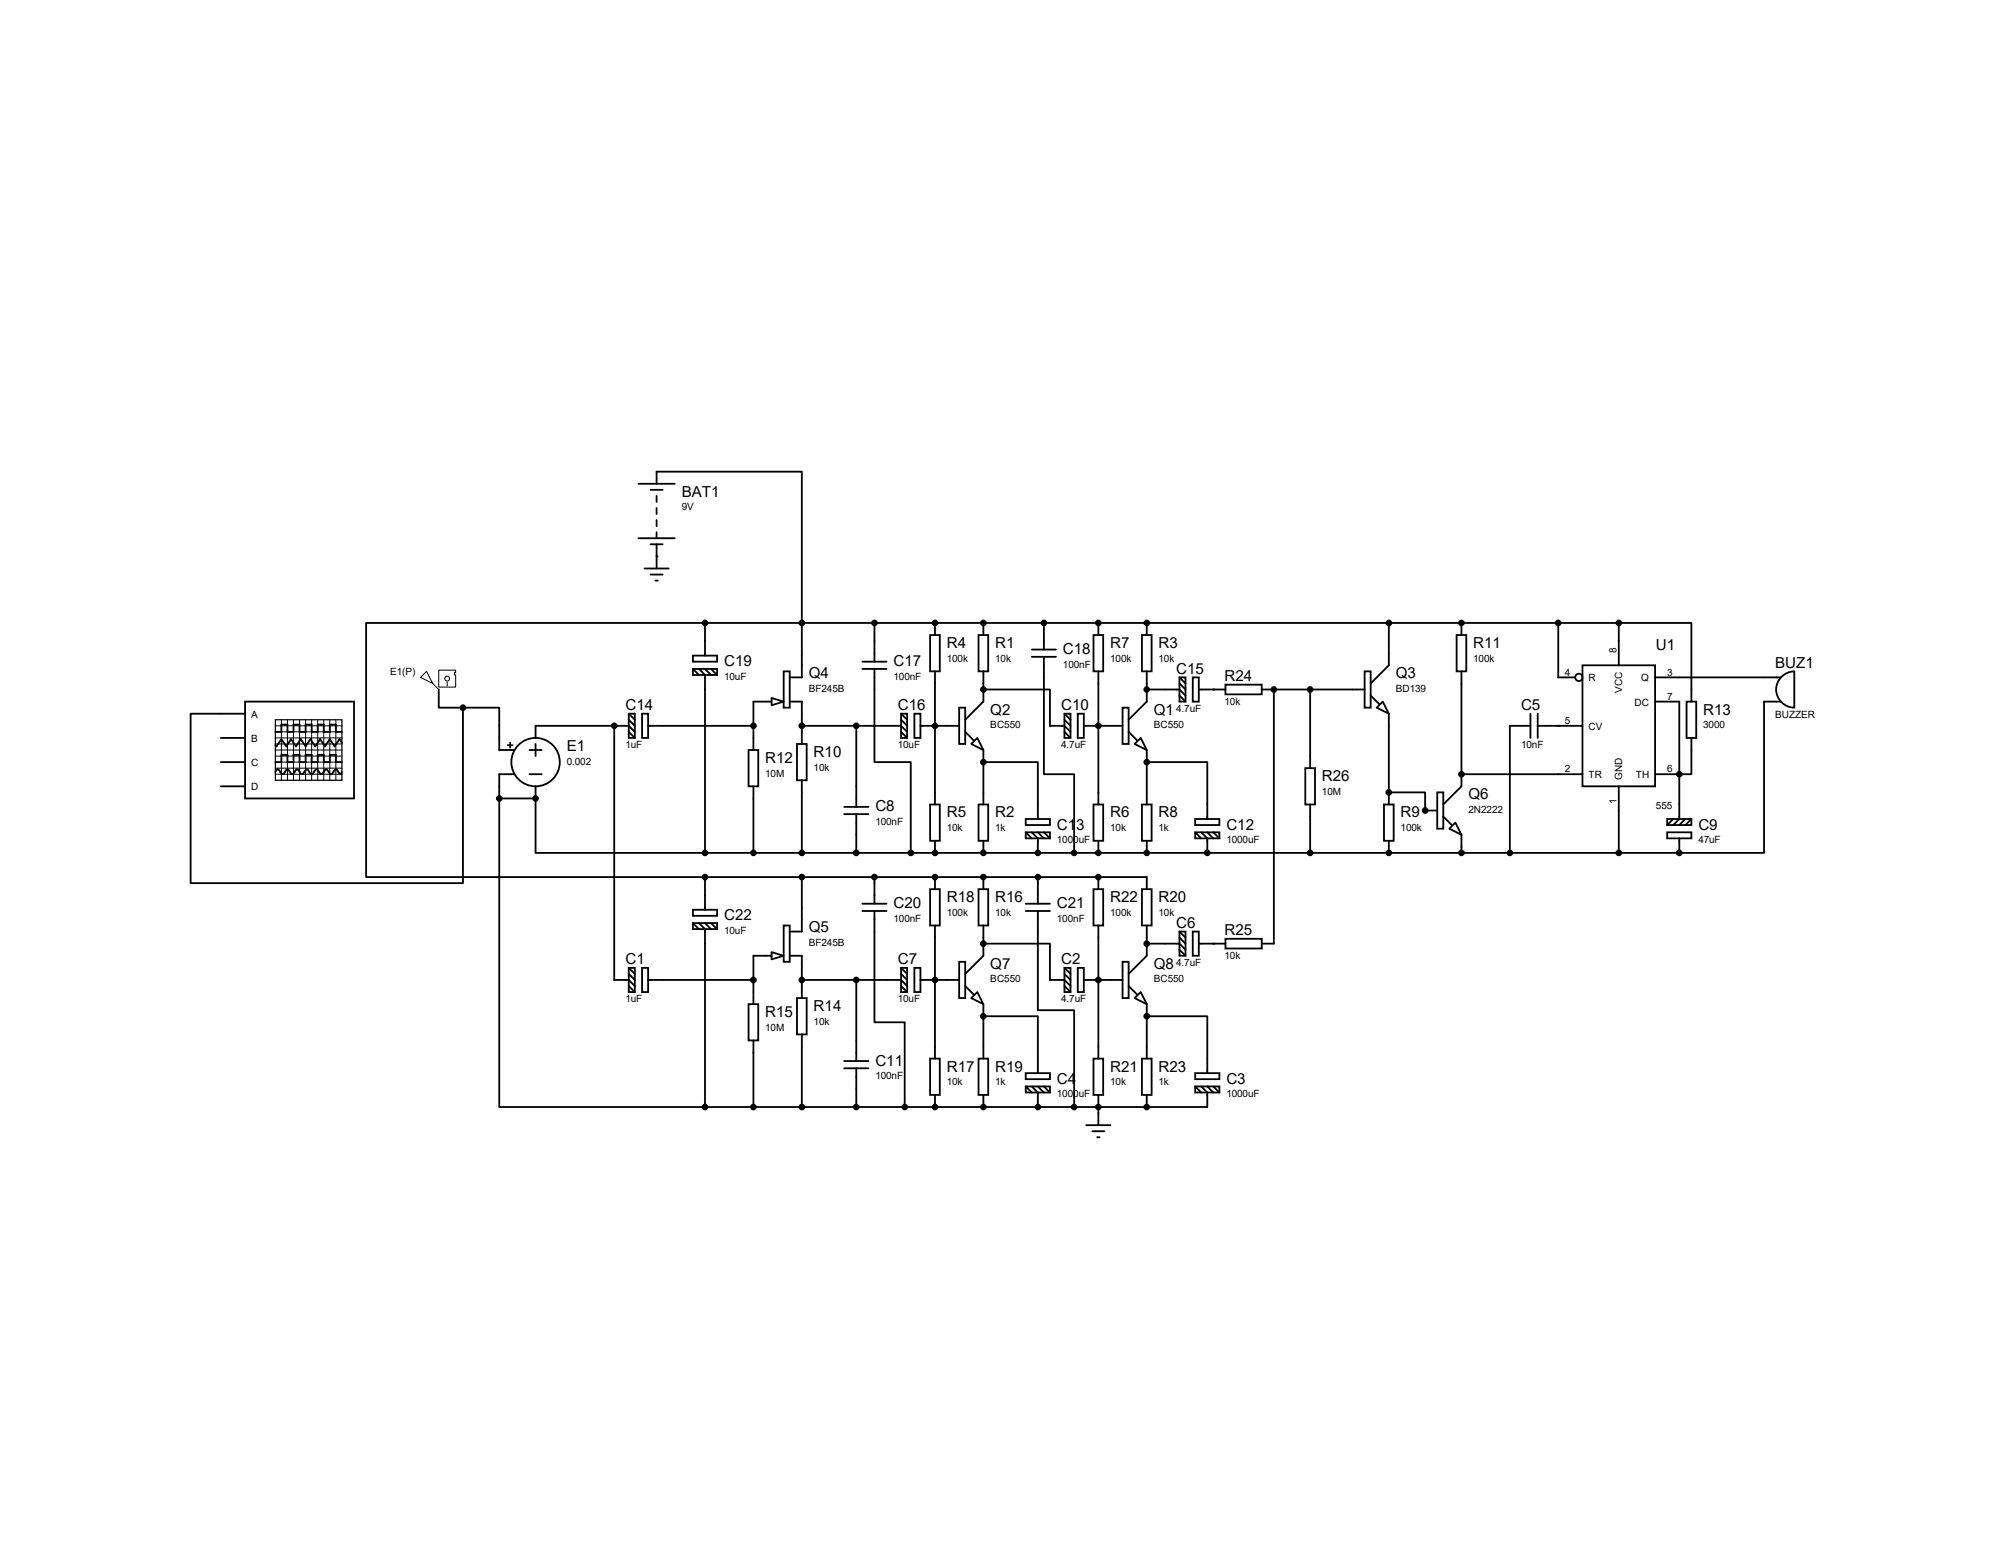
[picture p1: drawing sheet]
<svg xmlns="http://www.w3.org/2000/svg" width="279mm" height="216mm" viewBox="0 0 279 216" stroke-linecap="round" stroke-linejoin="round" font-family="sans-serif">
<g fill="none" stroke="#000" stroke-width=".25">
<path d="M89.3 67.7h5.1M89.3 75.3h5.1M90.2 79.5h3.4M91 68.5h1.7M91 76.2h1.7M91.9 77.9h.1M91.9 67.7v-1.7h20.3v28.8h-1.7M91.9 69.4v.8M91.9 71.1v.8M91.9 72.8v.8M91.9 74.5v.8M91.9 76.2v3.3"/>
<path d="M34.3 98.2h15.2v13.5h-15.2zM61.4 96.5v2.5h3.4M64.8 99h5v5.9h2.1M64.8 99v24.6h-38.1v-23.7h7.6M88 99.9h.8v3.4h-.8zM88 99.9l.8 .8M89.8 99.9h.9v3.4h-.9zM91 80.4h1.7M91.7 81.2h.3M96.9 91.7h3.4v.9h-3.4zM96.9 93.6h3.4v.8h-3.4zM96.9 93.6l.9 .8"/>
<path d="M97.8 93.6l.8 .8v24.9M98.6 87.2h-47.4v35.5h47.4M98.6 87.2h127.9M98.6 87.2v4.5M98.6 93.6l.9 .8M99.5 93.6l.8 .8M107.9 97.7l1.7 .5-1.7 .5zM107.9 98.2h-2.5v6.7M109.6 93.9h.9v5.1h-.9zM110.5 98.2h1.7v5.9M120.6 93.6h3.4M120.6 92.6h3.4"/>
<path d="M122.3 93.6v13h5.1v12.7M122.3 87.2v5.4M126.1 99.9h.8v3.4h-.8zM126.1 99.9l.8 .8M127.9 99.9h.9v3.4h-.9zM130.1 88.9h1.4v5h-1.4zM130.8 87.2h.1M130.8 87.2v1.7M130.8 93.9v18.7M134.2 99h.8v5.1h-.8zM136.9 88.9h1.4v5h-1.4zM137.6 96.5h.1"/>
<path d="M137.6 87.2h.1M137.6 96.5h9.3v5.1h2l.9 .8M137.6 87.2v1.7M137.6 93.9v4.3l-2.6 2.5M144.4 91.9h3.3M144.4 90.9h3.3M146 91.9v16.4h4.3v11M146 87.2v3.7M148.9 99.9h.9v3.4h-.9zM148.9 99.9l.9 .8M150.8 99.9h.8v3.4h-.8zM153 88.9h1.3v5h-1.3z"/>
<path d="M153.7 87.2h.1M153.7 87.2v1.7M153.7 93.9v18.7M157.1 99h.8v5.1h-.8zM159.8 88.9h1.3v5h-1.3zM160.4 87.2h.1M160.4 96.5h.1M160.4 87.2v1.7M160.4 93.9v4.3l-2.5 2.5M160.4 96.5h4.6l.9 .8M165 94.8h.9v3.4h-.9zM165 94.8l.9 .8"/>
<path d="M165 95.6l.9 .9M165 97.3l.9 .9M166.9 94.8h.8v3.4h-.8zM167.7 96.5h3.7M169.8 96.5h.1M171.4 95.8h5.1v1.4h-5.1zM176.5 96.5h14.4M178.2 96.5h.1M178.2 96.5v35.5h-1.7M183.3 96.5v11M190.9 93.9h.9v5.1h-.9zM191.8 97.3l1.2 1.2"/>
<path d="M192.6 99l.9-.8 .8 1.7zM194.3 87.2v5.9l-2.5 2.5M194.3 99.9v12.7M203.8 88.9h1.3v5h-1.3zM204.5 87.2h.1M204.5 87.2v1.7M204.5 93.9v16.1l-2.6 2.6M214.1 99.9v3.4M215.1 99.9v3.4M218 87.2v7.6h2.4M221.4 93.1h10.2v16.9h-10.2zM226.5 87.2h10.1v11"/>
<path d="M226.5 87.2v5.9M231.6 98.2h3.3v16.4l-.8 .8M231.6 94.8h17.6M236 98.2h1.3v5.1h-1.3zM249.1 94.9a2.56 2.56 0 0 1 1.9-1v5.1a2.53 2.53 0 0 1-2.2-1.4 2.53 2.53 0 0 1 .3-2.7zM249.2 98.2h-2.4v21.1h-11.9M30.9 106.6h3.4M30.9 103.3h3.4M30.9 110h3.4M38.5 108l.4-.3 .6 .6 .7-.6 .7 .6 .7-.6 .6 .6 .7-.6 .7 .6 .7-.6 .7 .6 .6-.6 .7 .6 .7-.6 .7 .6 .1-.3M38.5 102.4h.9v-1h.8v1h.9v-1h.8v1h.9v-1h.8v1h.8v-1h.9v1h.8v-1h.9v1h.8M38.5 106.6h.9v-1h.8v1h.9v-1h.8v1h.9v-1h.8v1h.8v-1h.9v1h.8v-1h.9v1h.8"/>
<path d="M47.8 103.9l-.3-.5-.7 1-.7-1-.6 1-.7-1-.7 1-.7-1-.6 1-.7-1-.7 1-.7-1-.7 1-.6-1-.7 1-.2-.1M69.8 111.7h.1M69.8 111.7v43.2h28.8M69.8 111.7h5.1M71 104.3h.7M71.4 103.9v.7M71.9 108.3h-2.1v3.4M74.1 108.3h1.7M74.1 104.9h1.7M74.9 111.7h.1M74.9 111.7v7.6h23.7M74.9 104.1v1.7"/>
<path d="M74.9 110v1.7M85.9 101.6h.1M85.9 101.6v35.5h2.1l.8 .9M88 100.7l.8 .9M88 102.4l.8 .9M88.8 102.4l-.8-.8h-13.1v1.7M90.7 101.6h14.7M98.6 119.3h136.3M104.7 104.9h1.4v5.1h-1.4zM105.4 110v9.3M111.5 104.1h1.4v5.1h-1.4zM112.2 101.6h.1"/>
<path d="M112.2 109.2v10.1M112.2 101.6h13.9l.8 .8M118.1 113.9h3.4M118.1 112.9h3.4M119.8 101.6v11.3M119.8 113.9v5.4M126.1 100.7l.8 .9M126.1 102.4l.8 .9M128.8 101.6h5.4M130.1 112.6h1.4v5h-1.4zM130.8 119.3h.1M130.8 101.6h.1"/>
<path d="M130.8 117.6v1.7M135 102.4l1.2 1.2M136.7 103.3l.9 1.6-1.7-.8zM136.9 112.6h1.4v5h-1.4zM137.6 106.6h.1M137.6 119.3h.1M137.6 106.6h7.6v8M137.6 104.9v7.7M137.6 117.6v1.7M143.5 114.6h3.4v.8h-3.4zM143.5 116.5h3.4v.8h-3.4zM143.5 116.5l.9 .8"/>
<path d="M144.4 116.5l.8 .8v2M145.2 119.3h.1M145.2 116.5l.8 .8M146 116.5l.9 .8M148.9 100.7l.9 .9M148.9 102.4l.9 .9M151.6 101.6h5.5M153 112.6h1.3v5h-1.3zM153.7 119.3h.1M153.7 101.6h.1M153.7 117.6v1.7M157.9 102.4l1.2 1.2"/>
<path d="M159.6 103.3l.8 1.6-1.7-.8zM159.8 112.6h1.3v5h-1.3zM160.4 106.6h.1M160.4 119.3h.1M160.4 106.6h8.5v8M160.4 104.9v7.7M160.4 117.6v1.7M167.2 114.6h3.4v.8h-3.4zM167.2 116.5h3.4v.8h-3.4zM167.2 116.5l.9 .8M168.1 116.5l.8 .8v2M168.9 119.3h.1"/>
<path d="M168.9 116.5l.9 .8M169.8 116.5l.8 .8M182.6 107.5h1.4v5.1h-1.4zM183.3 112.6v6.7M193.6 112.6h1.4v5h-1.4zM194.3 110.9h.1M194.3 119.3h.1M194.3 110.9h5.1v2.5M194.3 117.6v1.7M199.4 113.4h.1M199.4 113.4h1.7M201.1 110.9h.8v5.1h-.8z"/>
<path d="M201.9 114.3l1.2 1.1M203.6 115.1l.9 1.7-1.7-.8zM204.5 108.3h.1M204.5 116.8v2.5M204.5 108.3h16.9M214.1 101.6h-2.9v17.7M215.1 101.6h6.3M218 101.6h.1M226.5 110v9.3M231.6 108.3h3.3M233.3 116.5h3.3v.8h-3.3zM233.3 114.6h3.3v.8h-3.3z"/>
<path d="M234.1 114.6l-.8 .8M234.9 108.3h.1M234.9 119.3h.1M234.9 117.3v2M235.8 114.6l-.9 .8M236.6 103.3v5h-1.7M236.6 114.6l-.8 .8M88 135.4h.8v3.4h-.8zM88 135.4l.8 .9M88 136.3l.8 .8M88 138l.8 .8M89.8 135.4h.9v3.4h-.9z"/>
<path d="M90.7 137.1h14.7M96.9 127.3h3.4v.8h-3.4zM96.9 129.2h3.4v.8h-3.4zM96.9 129.2l.9 .8M97.8 129.2l.8 .8v24.9M98.6 122.7h61.8v1.7M98.6 122.7v4.6M98.6 129.2l.9 .8M99.5 129.2l.8 .8M107.9 133.2l1.7 .5-1.7 .5zM107.9 133.7h-2.5v6.8M109.6 129.5h.9v5.1h-.9z"/>
<path d="M110.5 133.7h1.7v6M111.5 139.7h1.4v5h-1.4zM112.2 137.1h.1M112.2 122.7v7.6h-1.7M112.2 137.1h13.9l.8 .9M119.8 137.1v11.4M120.6 127.5h3.4M120.6 126.4h3.4M122.3 127.5v15.5h4.3v11.9M122.3 122.7v3.7M126.1 135.4h.8v3.4h-.8zM126.1 135.4l.8 .9"/>
<path d="M126.1 136.3l.8 .8M126.1 138l.8 .8M127.9 135.4h.9v3.4h-.9zM128.8 137.1h5.4M130.1 124.4h1.4v5.1h-1.4zM130.8 137.1h.1M130.8 122.7h.1M130.8 122.7v1.7M130.8 129.5v18.6M134.2 134.6h.8v5.1h-.8zM135 138l1.2 1.1M135.9 139.7l.8-.9 .9 1.7z"/>
<path d="M136.9 124.4h1.4v5.1h-1.4zM137.6 132h.1M137.6 122.7h.1M137.6 132h9.3v5.1h2l.9 .9M137.6 122.7v1.7M137.6 129.5v4.2l-2.6 2.6M143.5 127.5h3.4M143.5 126.4h3.4M145.2 127.5v13.9h5.1v13.5M145.2 122.7v3.7M148.9 135.4h.9v3.4h-.9zM148.9 135.4l.9 .9"/>
<path d="M148.9 136.3l.9 .8M148.9 138l.9 .8M150.8 135.4h.8v3.4h-.8zM151.6 137.1h5.5M153 124.4h1.3v5.1h-1.3zM153.7 122.7h.1M153.7 137.1h.1M153.7 122.7v1.7M153.7 129.5v18.6M157.1 134.6h.8v5.1h-.8zM157.9 138l1.2 1.1M158.7 139.7l.9-.9 .8 1.7z"/>
<path d="M159.8 124.4h1.3v5.1h-1.3zM160.4 132h.1M160.4 129.5v4.2l-2.5 2.6M160.4 132h4.6l.9 .9M165 130.3h.9v3.4h-.9zM165 130.3l.9 .9M165 131.2l.9 .8M165 132.9l.9 .8M166.9 130.3h.8v3.4h-.8zM167.7 132h3.7M169.8 132h.1M171.4 131.4h5.1v1.3h-5.1z"/>
<path d="M104.7 140.5h1.4v5.1h-1.4zM105.4 145.6v9.3M112.2 144.7v10.2M118.1 149.5h3.4M118.1 148.5h3.4M119.8 149.5v5.4M130.1 148.1h1.4v5.1h-1.4zM130.8 154.9h.1M130.8 153.2v1.7M136.9 148.1h1.4v5.1h-1.4zM137.6 142.2h.1M137.6 154.9h.1"/>
<path d="M137.6 142.2h7.6v8M137.6 140.5v7.6M137.6 153.2v1.7M143.5 150.2h3.4v.8h-3.4zM143.5 152h3.4v.9h-3.4zM143.5 152l.9 .9M144.4 152l.8 .9v2M145.2 154.9h.1M145.2 152l.8 .9M146 152l.9 .9M152 157.4h3.4M152.8 158.3h1.7"/>
<path d="M153 148.1h1.3v5.1h-1.3zM153.5 159.1h.3M153.7 154.9h.1M153.7 153.2v4.2M159.8 148.1h1.3v5.1h-1.3zM160.4 142.2h.1M160.4 154.9h.1M160.4 142.2h8.5v8M160.4 140.5v7.6M160.4 153.2v1.7M167.2 150.2h3.4v.8h-3.4zM167.2 152h3.4v.9h-3.4z"/>
<path d="M167.2 152l.9 .9M168.1 152l.8 .9v2h-70.3M168.9 152l.9 .9M169.8 152l.8 .9"/>
<circle cx="220.9" cy="94.8" r=".51"/>
<circle cx="74.9" cy="106.6" r="3.4"/>
</g>
<g fill="#000" stroke="#000" stroke-width=".25">
<circle cx="64.8" cy="99" r=".34"/>
<circle cx="98.6" cy="87.2" r=".34"/>
<circle cx="112.2" cy="87.2" r=".34"/>
<circle cx="122.3" cy="87.2" r=".34"/>
<circle cx="130.8" cy="87.2" r=".34"/>
<circle cx="137.6" cy="96.5" r=".34"/>
<circle cx="137.6" cy="87.2" r=".34"/>
<circle cx="146.1" cy="87.2" r=".34"/>
<circle cx="153.7" cy="87.2" r=".34"/>
<circle cx="160.4" cy="87.2" r=".34"/>
<circle cx="160.4" cy="96.5" r=".34"/>
<circle cx="178.2" cy="96.5" r=".34"/>
<circle cx="183.3" cy="96.5" r=".34"/>
<circle cx="194.3" cy="87.2" r=".34"/>
<circle cx="204.5" cy="87.2" r=".34"/>
<circle cx="218" cy="87.2" r=".34"/>
<circle cx="226.5" cy="87.2" r=".34"/>
<circle cx="69.9" cy="111.7" r=".34"/>
<circle cx="74.9" cy="111.7" r=".34"/>
<circle cx="85.9" cy="101.6" r=".34"/>
<circle cx="98.6" cy="119.3" r=".34"/>
<circle cx="105.4" cy="101.6" r=".34"/>
<circle cx="105.4" cy="119.3" r=".34"/>
<circle cx="112.2" cy="119.3" r=".34"/>
<circle cx="112.2" cy="101.6" r=".34"/>
<circle cx="119.8" cy="119.3" r=".34"/>
<circle cx="119.8" cy="101.6" r=".34"/>
<circle cx="127.4" cy="119.3" r=".34"/>
<circle cx="130.8" cy="101.6" r=".34"/>
<circle cx="130.8" cy="119.3" r=".34"/>
<circle cx="137.6" cy="106.6" r=".34"/>
<circle cx="137.6" cy="119.3" r=".34"/>
<circle cx="145.2" cy="119.3" r=".34"/>
<circle cx="150.3" cy="119.3" r=".34"/>
<circle cx="153.7" cy="119.3" r=".34"/>
<circle cx="153.7" cy="101.6" r=".34"/>
<circle cx="160.4" cy="106.6" r=".34"/>
<circle cx="160.4" cy="119.3" r=".34"/>
<circle cx="168.9" cy="119.3" r=".34"/>
<circle cx="183.3" cy="119.3" r=".34"/>
<circle cx="194.3" cy="110.9" r=".34"/>
<circle cx="194.3" cy="119.3" r=".34"/>
<circle cx="199.4" cy="113.4" r=".34"/>
<circle cx="204.5" cy="108.3" r=".34"/>
<circle cx="204.5" cy="119.3" r=".34"/>
<circle cx="211.2" cy="119.3" r=".34"/>
<circle cx="226.5" cy="119.3" r=".34"/>
<circle cx="235" cy="108.3" r=".34"/>
<circle cx="235" cy="119.3" r=".34"/>
<circle cx="98.6" cy="122.7" r=".34"/>
<circle cx="105.4" cy="137.1" r=".34"/>
<circle cx="112.2" cy="137.1" r=".34"/>
<circle cx="112.2" cy="122.7" r=".34"/>
<circle cx="119.8" cy="137.1" r=".34"/>
<circle cx="122.3" cy="122.7" r=".34"/>
<circle cx="130.8" cy="137.1" r=".34"/>
<circle cx="130.8" cy="122.7" r=".34"/>
<circle cx="137.6" cy="122.7" r=".34"/>
<circle cx="137.6" cy="132" r=".34"/>
<circle cx="145.2" cy="122.7" r=".34"/>
<circle cx="153.7" cy="137.1" r=".34"/>
<circle cx="153.7" cy="122.7" r=".34"/>
<circle cx="160.4" cy="132" r=".34"/>
<circle cx="98.6" cy="154.9" r=".34"/>
<circle cx="105.4" cy="154.9" r=".34"/>
<circle cx="112.2" cy="154.9" r=".34"/>
<circle cx="119.8" cy="154.9" r=".34"/>
<circle cx="126.6" cy="154.9" r=".34"/>
<circle cx="130.8" cy="154.9" r=".34"/>
<circle cx="137.6" cy="142.2" r=".34"/>
<circle cx="137.6" cy="154.9" r=".34"/>
<circle cx="145.2" cy="154.9" r=".34"/>
<circle cx="150.3" cy="154.9" r=".34"/>
<circle cx="153.7" cy="154.9" r=".34"/>
<circle cx="160.4" cy="142.2" r=".34"/>
<circle cx="160.4" cy="154.9" r=".34"/>
</g>
<g fill="none" stroke="#000" stroke-width=".14">
<path d="M58.8 94.8l.9-.9 .8 1.7zM60.5 95.6l.9 .9M61.4 93.8h2.4v.3h-.2v.3h.2v1.7h-2.4zM62.6 95.5v.5M38.5 103.3h9.4M38.5 101.6h9.4M38.5 102.4h9.4M38.5 104.1h9.4M38.5 105.8h9.4M38.5 106.6h9.4M38.5 107.5h9.4M38.5 108.3h9.4"/>
<path d="M38.5 104.9h9.4M39.4 100.7v8.5M40.2 100.7l.1 8.5M41.1 100.7v8.5M41.9 100.7l.1 8.5M42.8 100.7v8.5M43.6 100.7v8.5M44.4 100.7l.1 8.5M45.3 100.7v8.5M46.1 100.7l.1 8.5M47 100.7v8.5"/>
<circle cx="62.6" cy="95" r=".34"/>
</g>
<path d="M38.5 100.7h9.3v8.5h-9.3z" fill="none" stroke="#000" stroke-width=".17"/>
<g font-size="2.1">
<text x="95.4" y="69.5">BAT1</text>
<text x="101.3" y="93.2">C19</text>
<text x="113.2" y="94.9">Q4</text>
<text x="125" y="93.2">C17</text>
<text x="132.5" y="90.7">R4</text>
<text x="139.2" y="90.7">R1</text>
<text x="148.7" y="91.5">C18</text>
<text x="155.3" y="90.7">R7</text>
<text x="162.1" y="90.7">R3</text>
<text x="164.5" y="94.3">C15</text>
<text x="171.3" y="95.3">R24</text>
<text x="195.3" y="94.9">Q3</text>
<text x="206.1" y="90.7">R11</text>
<text x="231.7" y="90.9">U1</text>
<text x="248.4" y="93.4">BUZ1</text>
<text x="87.5" y="99.4">C14</text>
<text x="125.6" y="99.4">C16</text>
<text x="138.6" y="100">Q2</text>
<text x="148.5" y="99.4">C10</text>
<text x="161.4" y="100">Q1</text>
<text x="212.8" y="99.4">C5</text>
<text x="238.3" y="100">R13</text>
<text x="79.3" y="105.1">E1</text>
<text x="107.1" y="106.8">R12</text>
<text x="113.8" y="105.9">R10</text>
<text x="122.5" y="113.5">C8</text>
<text x="185" y="109.3">R26</text>
<text x="205.4" y="111.8">Q6</text>
<text x="132.5" y="114.4">R5</text>
<text x="139.2" y="114.4">R2</text>
<text x="147.9" y="116.1">C13</text>
<text x="155.3" y="114.4">R6</text>
<text x="162.1" y="114.4">R8</text>
<text x="171.6" y="116.1">C12</text>
<text x="196" y="114.4">R9</text>
<text x="237.6" y="116.1">C9</text>
<text x="101.3" y="128.8">C22</text>
<text x="113.2" y="130.5">Q5</text>
<text x="125" y="127.1">C20</text>
<text x="132.5" y="126.2">R18</text>
<text x="139.2" y="126.2">R16</text>
<text x="147.9" y="127.1">C21</text>
<text x="155.3" y="126.2">R22</text>
<text x="162.1" y="126.2">R20</text>
<text x="164.5" y="129.8">C6</text>
<text x="171.3" y="130.9">R25</text>
<text x="87.5" y="134.9">C1</text>
<text x="125.6" y="134.9">C7</text>
<text x="138.6" y="135.6">Q7</text>
<text x="148.5" y="134.9">C2</text>
<text x="161.4" y="135.6">Q8</text>
<text x="107.1" y="142.3">R15</text>
<text x="113.8" y="141.5">R14</text>
<text x="122.5" y="149.1">C11</text>
<text x="132.5" y="149.9">R17</text>
<text x="139.2" y="149.9">R19</text>
<text x="155.3" y="149.9">R21</text>
<text x="162.1" y="149.9">R23</text>
<text x="147.9" y="151.6">C4</text>
<text x="171.6" y="151.6">C3</text>
</g>
<g font-size="1.4">
<text x="95.4" y="71.4">9V</text>
<text x="54.6" y="94.5">E1(P)</text>
<text x="101.3" y="95.1">10uF</text>
<text x="125" y="95.1">100nF</text>
<text x="132.5" y="92.6">100k</text>
<text x="139.2" y="92.6">10k</text>
<text x="148.7" y="93.4">100nF</text>
<text x="155.3" y="92.6">100k</text>
<text x="162.1" y="92.6">10k</text>
<text x="206.1" y="92.6">100k</text>
<text x="218.9" y="94.5">4</text>
<text x="222.2" y="95.3">R</text>
<text x="226.1" y="91.4" transform="rotate(-90 226.1 91.4)">8</text>
<text x="229.6" y="95.3">Q</text>
<text x="233.3" y="94.5">3</text>
<text x="35.1" y="100.4">A</text>
<text x="113.2" y="96.8">BF245B</text>
<text x="138.6" y="101.9">BC550</text>
<text x="161.4" y="101.9">BC550</text>
<text x="164.5" y="99.6">4.7uF</text>
<text x="171.3" y="98.6">10k</text>
<text x="195.3" y="96.8">BD139</text>
<text x="218.9" y="101.3">5</text>
<text x="226.9" y="96.9" transform="rotate(-90 226.9 96.9)">VCC</text>
<text x="228.7" y="98.7">DC</text>
<text x="233.3" y="97.9">7</text>
<text x="238.3" y="101.9">3000</text>
<text x="248.4" y="100.5">BUZZER</text>
<text x="35.1" y="103.8">B</text>
<text x="35.1" y="107.2">C</text>
<text x="79.3" y="107">0.002</text>
<text x="87.5" y="104.7">1uF</text>
<text x="113.8" y="107.8">10k</text>
<text x="125.6" y="104.7">10uF</text>
<text x="148.5" y="104.7">4.7uF</text>
<text x="212.8" y="104.7">10nF</text>
<text x="222.2" y="102.1">CV</text>
<text x="35.1" y="110.6">D</text>
<text x="107.1" y="108.7">10M</text>
<text x="185" y="111.2">10M</text>
<text x="205.4" y="113.7">2N2222</text>
<text x="218.9" y="108.1">2</text>
<text x="222.2" y="108.9">TR</text>
<text x="226.1" y="112.5" transform="rotate(-90 226.1 112.5)">1</text>
<text x="226.9" y="109.2" transform="rotate(-90 226.9 109.2)">GND</text>
<text x="228.9" y="108.9">TH</text>
<text x="231.7" y="113.2">555</text>
<text x="233.3" y="108.1">6</text>
<text x="122.5" y="115.4">100nF</text>
<text x="132.5" y="116.3">10k</text>
<text x="139.2" y="116.3">1k</text>
<text x="147.9" y="118">1000uF</text>
<text x="155.3" y="116.3">10k</text>
<text x="162.1" y="116.3">1k</text>
<text x="171.6" y="118">1000uF</text>
<text x="196" y="116.3">100k</text>
<text x="237.6" y="118">47uF</text>
<text x="101.3" y="130.7">10uF</text>
<text x="125" y="129">100nF</text>
<text x="132.5" y="128.1">100k</text>
<text x="139.2" y="128.1">10k</text>
<text x="147.9" y="129">100nF</text>
<text x="155.3" y="128.1">100k</text>
<text x="162.1" y="128.1">10k</text>
<text x="113.2" y="132.4">BF245B</text>
<text x="138.6" y="137.5">BC550</text>
<text x="161.4" y="137.5">BC550</text>
<text x="164.5" y="135.2">4.7uF</text>
<text x="171.3" y="134.2">10k</text>
<text x="87.5" y="140.3">1uF</text>
<text x="113.8" y="143.4">10k</text>
<text x="125.6" y="140.3">10uF</text>
<text x="148.5" y="140.3">4.7uF</text>
<text x="107.1" y="144.2">10M</text>
<text x="122.5" y="151">100nF</text>
<text x="132.5" y="151.8">10k</text>
<text x="139.2" y="151.8">1k</text>
<text x="147.9" y="153.5">1000uF</text>
<text x="155.3" y="151.8">10k</text>
<text x="162.1" y="151.8">1k</text>
<text x="171.6" y="153.5">1000uF</text>
</g>
</svg>
